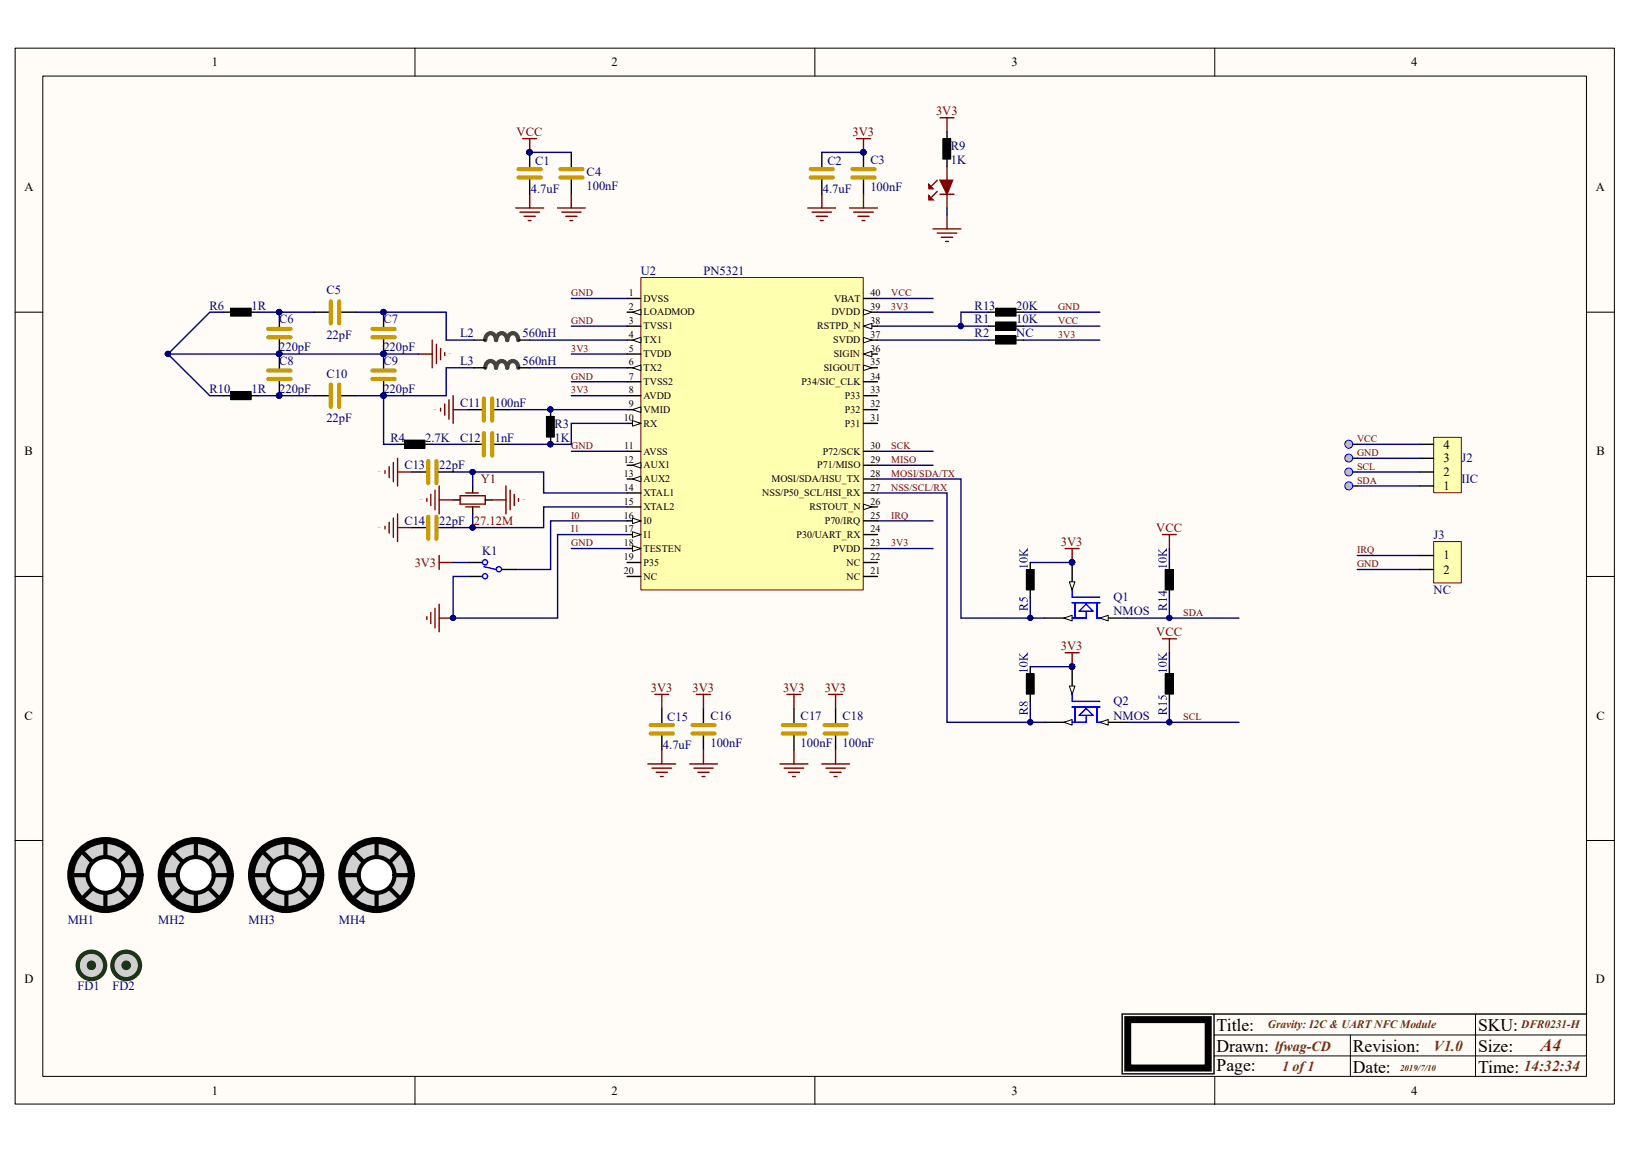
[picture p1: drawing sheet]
<svg xmlns="http://www.w3.org/2000/svg" width="297mm" height="210mm" viewBox="0 0 297 210" stroke-linecap="round" stroke-linejoin="round" font-family="sans-serif">
<path d="M2.8 8.8h291v192.1h-291z" fill="#fffcf8"/>
<path d="M2.8 8.8h291v192.1h-291z" fill="none" stroke="#000" stroke-width=".18"/>
<path d="M7.8 13.8h280.9v182.1h-280.9z" fill="#fffcf8"/>
<g fill="none" stroke="#000" stroke-width=".18">
<path d="M7.8 13.8h280.9v182.1h-280.9zM75.5 8.8v5M148.3 8.8v5M221.1 8.8v5M2.8 56.8h5M288.8 56.8h5M2.8 104.9h5M288.8 104.9h5M2.8 153h5M288.8 153h5M75.5 195.9v5.1M148.3 195.9v5.1"/>
<path d="M220.9 192.2h67.9M220.9 188.3h67.9M221.1 195.9v5.1M245.7 188.3v7.6M268.5 184.5v11.4"/>
</g>
<path d="M220.9 184.5v10.9h-16.7v-10.9h84.6" fill="none" stroke="#000" stroke-width=".25"/>
<path d="M205.2 185.5h14.7v8.9h-14.7z" fill="none" stroke="#000" stroke-width="1.3"/>
<circle cx="16.6" cy="175.7" r="2.5" fill="#d0d0d0"/>
<circle cx="16.6" cy="175.7" r="2.5" fill="none" stroke="#030" stroke-width=".76"/>
<circle cx="16.6" cy="175.7" r=".73" fill="#030"/>
<circle cx="16.6" cy="175.7" r=".73" fill="none" stroke="#030" stroke-width=".25"/>
<circle cx="23" cy="175.7" r="2.51" fill="#d0d0d0"/>
<circle cx="23" cy="175.7" r="2.51" fill="none" stroke="#030" stroke-width=".76"/>
<circle cx="23" cy="175.7" r=".74" fill="#030"/>
<circle cx="23" cy="175.7" r=".74" fill="none" stroke="#030" stroke-width=".25"/>
<path d="M88.3 61.9a1 1 0 0 1 1-1.3 1 1 0 0 1 1 1.3M90.3 61.9a1.02 1.02 0 0 1 1-1.3 1.02 1.02 0 0 1 1 1.3M92.3 61.9a1.02 1.02 0 0 1 1-1.3 1.02 1.02 0 0 1 1 1.3" fill="none" stroke="#443c3e" stroke-width=".76"/>
<path d="M85 74.5h2.8M86.3 61.9h2M89.8 74.5h2.8M94.4 61.9h2M100.2 79.6v1.3" fill="none" stroke="#000" stroke-width=".25"/>
<path d="M88.1 72.5v4M89.6 72.5v4" fill="none" stroke="#c90" stroke-width=".76"/>
<path d="M80.2 74.3v.5M80.9 73.5v2.1M81.7 72.8v3.5M82.5 72v5M82.5 74.5h2.5" fill="none" stroke="#800000" stroke-width=".25"/>
<circle cx="100.1" cy="80.8" r=".48" fill="#000080"/>
<circle cx="100.1" cy="80.8" r=".48" fill="none" stroke="#000080" stroke-width=".18"/>
<path d="M100.2 74.5v1.3" fill="none" stroke="#000" stroke-width=".25"/>
<circle cx="100.2" cy="74.5" r=".46" fill="#000080"/>
<circle cx="100.2" cy="74.5" r=".46" fill="none" stroke="#000080" stroke-width=".18"/>
<path d="M99.4 75.8h1.5v3.7h-1.5z" fill="#000"/>
<path d="M99.4 75.8h1.5v3.7h-1.5z" fill="none" stroke="#000" stroke-width=".18"/>
<circle cx="100.1" cy="80.8" r=".48" fill="#000080"/>
<circle cx="100.1" cy="80.8" r=".48" fill="none" stroke="#000080" stroke-width=".18"/>
<circle cx="100.2" cy="74.5" r=".46" fill="#000080"/>
<circle cx="100.2" cy="74.5" r=".46" fill="none" stroke="#000080" stroke-width=".18"/>
<path d="M69.8 56.8v2.8M86.3 66.9h2M94.4 66.9h2M72.3 80.9h1.3M77.4 80.9h1.3M85 80.9h2.8M89.8 80.9h2.8" fill="none" stroke="#000" stroke-width=".25"/>
<path d="M88.1 78.8v4.1M89.6 78.8v4.1" fill="none" stroke="#c90" stroke-width=".76"/>
<path d="M73.6 80.1h3.7v1.5h-3.7z" fill="#000"/>
<path d="M73.6 80.1h3.7v1.5h-3.7z" fill="none" stroke="#000" stroke-width=".18"/>
<path d="M88.3 66.9a1 1 0 0 1 1-1.2 1 1 0 0 1 1 1.2M90.3 66.9a1.02 1.02 0 0 1 1-1.2 1.02 1.02 0 0 1 1 1.2M92.3 66.9a1.02 1.02 0 0 1 1-1.2 1.02 1.02 0 0 1 1 1.2" fill="none" stroke="#443c3e" stroke-width=".76"/>
<circle cx="69.8" cy="56.8" r=".48" fill="#000080"/>
<circle cx="69.8" cy="56.8" r=".48" fill="none" stroke="#000080" stroke-width=".18"/>
<path d="M69.8 61.6v2.8" fill="none" stroke="#000" stroke-width=".25"/>
<circle cx="69.8" cy="64.4" r=".48" fill="#000080"/>
<circle cx="69.8" cy="64.4" r=".48" fill="none" stroke="#000080" stroke-width=".18"/>
<path d="M67.8 59.9h4M67.8 61.4h4" fill="none" stroke="#c90" stroke-width=".76"/>
<circle cx="69.8" cy="56.8" r=".48" fill="#000080"/>
<circle cx="69.8" cy="56.8" r=".48" fill="none" stroke="#000080" stroke-width=".18"/>
<circle cx="69.8" cy="64.4" r=".48" fill="#000080"/>
<circle cx="69.8" cy="64.4" r=".48" fill="none" stroke="#000080" stroke-width=".18"/>
<path d="M69.8 64.4v2.8" fill="none" stroke="#000" stroke-width=".25"/>
<circle cx="69.8" cy="64.4" r=".48" fill="#000080"/>
<circle cx="69.8" cy="64.4" r=".48" fill="none" stroke="#000080" stroke-width=".18"/>
<path d="M69.8 69.2v2.8" fill="none" stroke="#000" stroke-width=".25"/>
<circle cx="69.8" cy="72" r=".49" fill="#000080"/>
<circle cx="69.8" cy="72" r=".49" fill="none" stroke="#000080" stroke-width=".18"/>
<path d="M67.8 67.4h4M67.8 69h4" fill="none" stroke="#c90" stroke-width=".76"/>
<circle cx="69.8" cy="64.4" r=".48" fill="#000080"/>
<circle cx="69.8" cy="64.4" r=".48" fill="none" stroke="#000080" stroke-width=".18"/>
<circle cx="69.8" cy="72" r=".49" fill="#000080"/>
<circle cx="69.8" cy="72" r=".49" fill="none" stroke="#000080" stroke-width=".18"/>
<path d="M50.8 56.8v2.8" fill="none" stroke="#000" stroke-width=".25"/>
<circle cx="50.8" cy="56.8" r=".5" fill="#000080"/>
<circle cx="50.8" cy="56.8" r=".5" fill="none" stroke="#000080" stroke-width=".18"/>
<path d="M50.8 61.6v2.8" fill="none" stroke="#000" stroke-width=".25"/>
<circle cx="50.8" cy="64.4" r=".49" fill="#000080"/>
<circle cx="50.8" cy="64.4" r=".49" fill="none" stroke="#000080" stroke-width=".18"/>
<path d="M48.8 59.9h4.1M48.8 61.4h4.1" fill="none" stroke="#c90" stroke-width=".76"/>
<circle cx="50.8" cy="56.8" r=".5" fill="#000080"/>
<circle cx="50.8" cy="56.8" r=".5" fill="none" stroke="#000080" stroke-width=".18"/>
<circle cx="50.8" cy="64.4" r=".49" fill="#000080"/>
<circle cx="50.8" cy="64.4" r=".49" fill="none" stroke="#000080" stroke-width=".18"/>
<path d="M50.8 64.4v2.8" fill="none" stroke="#000" stroke-width=".25"/>
<circle cx="50.8" cy="64.4" r=".49" fill="#000080"/>
<circle cx="50.8" cy="64.4" r=".49" fill="none" stroke="#000080" stroke-width=".18"/>
<path d="M50.8 69.2v2.8" fill="none" stroke="#000" stroke-width=".25"/>
<circle cx="50.8" cy="72" r=".5" fill="#000080"/>
<circle cx="50.8" cy="72" r=".5" fill="none" stroke="#000080" stroke-width=".18"/>
<path d="M48.8 67.4h4.1M48.8 69h4.1" fill="none" stroke="#c90" stroke-width=".76"/>
<circle cx="50.8" cy="64.4" r=".49" fill="#000080"/>
<circle cx="50.8" cy="64.4" r=".49" fill="none" stroke="#000080" stroke-width=".18"/>
<circle cx="50.8" cy="72" r=".5" fill="#000080"/>
<circle cx="50.8" cy="72" r=".5" fill="none" stroke="#000080" stroke-width=".18"/>
<path d="M57.1 56.8h2.8M62 56.8h2.8M57.1 72h2.8M62 72h2.8M74.9 96h2.8M74.9 85.9h2.8M79.7 96h2.8M79.7 85.9h2.8" fill="none" stroke="#000" stroke-width=".25"/>
<path d="M60.2 54.8v4M61.7 54.8v4M60.2 70v4M61.7 70v4M77.9 83.9v4M77.9 94v4M79.4 83.9v4M79.4 94v4" fill="none" stroke="#c90" stroke-width=".76"/>
<g fill="none" stroke="#800000" stroke-width=".25">
<path d="M76.2 64.4h2.5M78.7 61.9v5M79.4 62.7v3.5M80.2 63.4v2M80.9 64.2v.5M70.1 85.6v.5M70.1 95.8v.5M70.8 84.9v2M70.8 95v2M71.6 84.2v3.5M71.6 94.3v3.5M72.3 83.4v5"/>
<path d="M72.3 93.5v5.1M72.3 85.9h2.6M72.3 96h2.6M77.7 112.2v.5M78.4 111.5v2M79.2 110.7v3.6M79.9 109.9v5.1M79.9 112.5h2.6"/>
</g>
<circle cx="82.5" cy="112.4" r=".48" fill="#000080"/>
<circle cx="82.5" cy="112.4" r=".48" fill="none" stroke="#000080" stroke-width=".18"/>
<path d="M195.1 102.4v5" fill="none" stroke="#000" stroke-width=".25"/>
<path d="M194.6 105.9h1l-.5 1.5z" fill="#fffcf8"/>
<path d="M194.6 105.9h1l-.5 1.5z" fill="none" stroke="#000" stroke-width=".18"/>
<circle cx="195.1" cy="102.3" r=".49" fill="#000080"/>
<circle cx="195.1" cy="102.3" r=".49" fill="none" stroke="#000080" stroke-width=".18"/>
<path d="M200.2 112.5h5" fill="none" stroke="#000" stroke-width=".25"/>
<path d="M200.2 112.5l1.5-.5v1z" fill="#fffcf8"/>
<path d="M200.2 112.5l1.5-.5v1z" fill="none" stroke="#000" stroke-width=".18"/>
<path d="M190 112.5h5.1" fill="none" stroke="#000" stroke-width=".25"/>
<path d="M193.6 112.5l1.5-.5v1z" fill="#fffcf8"/>
<path d="M193.6 112.5l1.5-.5v1z" fill="none" stroke="#000" stroke-width=".18"/>
<path d="M195.1 109.7h5.1M195.1 107.4v1.3h5.1M195.6 109.7v2.8M196.4 111.2l1.3-1.3 1.2 1.3zM197.7 111.2v1.3h-2.6M199.6 109.7v2.8h.6" fill="none" stroke="#00f" stroke-width=".25"/>
<circle cx="195.1" cy="102.3" r=".49" fill="#000080"/>
<circle cx="195.1" cy="102.3" r=".49" fill="none" stroke="#000080" stroke-width=".18"/>
<g fill="#000080">
<path d="M185.5 103l1.3-.1 .2-.2v.6l-.1-.2h-1.2v.2z"/>
<path d="M185.5 99.9l.7 .8 .8-1v.7l-.2-.1-.5 .6h.5l.2-.2v.6l-.1-.2h-1.3l-.1 .2v-.6l.2 .2h.5l-.5-.6-.2 .1z"/>
<path d="M185.6 101.6a.91 .91 0 0 1 1.4 .3 .86 .86 0 0 1-.8 .5 .86 .86 0 0 1-.7-.5zM185.6 101.8l-.1 .1a1.11 1.11 0 0 0 1.5 0 1.14 1.14 0 0 0-1.4-.1z"/>
</g>
<path d="M187.5 102.4v1.2M187.5 107.4v1.3" fill="none" stroke="#000" stroke-width=".25"/>
<path d="M186.8 103.6h1.4v3.8h-1.4z" fill="#000"/>
<path d="M186.8 103.6h1.4v3.8h-1.4z" fill="none" stroke="#000" stroke-width=".18"/>
<g fill="#000080">
<path d="M185.5 108.7l.2 .1v.4l.2 .1a.55 .55 0 0 1 .7-.6 .55 .55 0 0 1 .3 .9l-.1-.1a.4 .4 0 0 0-.1-.6 .4 .4 0 0 0-.6 .3v.3l-.6-.3z"/>
<path d="M185.6 110.2l.4-.2 .3 .4 .7-.7v.4l-.7 .5v.1h.6l.1-.2v.7l-.3-.2h-.9l-.3 .2zM185.7 110.4l-.1 .3h.6l-.2-.4z"/>
</g>
<path d="M195.1 121.3v5.1" fill="none" stroke="#000" stroke-width=".25"/>
<path d="M194.6 124.8h1l-.5 1.6z" fill="#fffcf8"/>
<path d="M194.6 124.8h1l-.5 1.6z" fill="none" stroke="#000" stroke-width=".18"/>
<circle cx="195.1" cy="121.3" r=".49" fill="#000080"/>
<circle cx="195.1" cy="121.3" r=".49" fill="none" stroke="#000080" stroke-width=".18"/>
<path d="M200.2 131.4h5" fill="none" stroke="#000" stroke-width=".25"/>
<path d="M200.2 131.4l1.5-.5v1.1z" fill="#fffcf8"/>
<path d="M200.2 131.4l1.5-.5v1.1z" fill="none" stroke="#000" stroke-width=".18"/>
<path d="M190 131.4h5.1" fill="none" stroke="#000" stroke-width=".25"/>
<path d="M193.6 131.4l1.5-.5v1.1z" fill="#fffcf8"/>
<path d="M193.6 131.4l1.5-.5v1.1z" fill="none" stroke="#000" stroke-width=".18"/>
<path d="M195.1 128.7h5.1M195.1 126.4v1.2h5.1M195.6 128.7v2.7M196.4 130.2l1.3-1.3 1.2 1.3zM197.7 130.2v1.2h-2.6M199.6 128.7v2.7h.6" fill="none" stroke="#00f" stroke-width=".25"/>
<circle cx="195.1" cy="121.3" r=".49" fill="#000080"/>
<circle cx="195.1" cy="121.3" r=".49" fill="none" stroke="#000080" stroke-width=".18"/>
<path d="M193.8 99.8h2.6M195.1 99.8v2.6" fill="none" stroke="#800000" stroke-width=".25"/>
<circle cx="195.1" cy="102.3" r=".49" fill="#000080"/>
<circle cx="195.1" cy="102.3" r=".49" fill="none" stroke="#000080" stroke-width=".18"/>
<path d="M193.8 118.8h2.6M195.1 118.8v2.5" fill="none" stroke="#800000" stroke-width=".25"/>
<circle cx="195.1" cy="121.3" r=".49" fill="#000080"/>
<circle cx="195.1" cy="121.3" r=".49" fill="none" stroke="#000080" stroke-width=".18"/>
<g fill="#000080">
<path d="M185.5 121.9h1.4l.1-.2v.6l-.3-.2h-1v.2z"/>
<path d="M185.5 118.8l.7 .8 .8-.9v.7l-.1-.1-.6 .5h.6l.1-.2v.7l-.3-.2h-1.1l-.1 .2v-.7l.1 .2h.6l-.6-.5-.1 .1z"/>
<path d="M185.6 120.6a.8 .8 0 0 1 .9-.2 .8 .8 0 0 1 .5 .6 .92 .92 0 0 1-1.5-.1zM185.6 120.8l-.1 .1a1.06 1.06 0 0 0 1.5 0 1.12 1.12 0 0 0-1.4-.1z"/>
</g>
<path d="M187.5 121.3v1.3M187.5 126.4v1.2" fill="none" stroke="#000" stroke-width=".25"/>
<path d="M186.8 122.6h1.4v3.7h-1.4z" fill="#000"/>
<path d="M186.8 122.6h1.4v3.7h-1.4z" fill="none" stroke="#000" stroke-width=".18"/>
<g fill="#000080">
<path d="M185.6 129.1l.4-.1 .3 .3 .7-.7v.4l-.7 .5v.2h.4l.3-.2v.6l-.1-.2h-1.3l-.1 .2zM185.7 129.3l-.1 .4h.6a.35 .35 0 0 0-.1-.4 .35 .35 0 0 0-.4 0z"/>
<path d="M185.7 127.7h.3l.2 .3a.42 .42 0 0 1 .5-.4 .42 .42 0 0 1 .3 .5 .42 .42 0 0 1-.5 .3l-.2-.2a.42 .42 0 0 1-.7 .2 .42 .42 0 0 1 .1-.7zM185.6 127.9a.26 .26 0 0 0 0 .4 .26 .26 0 0 0 .4-.1l.1-.2-.1-.1zM186.5 128l-.2 .1a.32 .32 0 0 0 .5 .3 .32 .32 0 0 0-.1-.6z"/>
</g>
<path d="M179.9 59.4h1.3M185 59.4h1.3M179.9 61.9h1.3M185 61.9h1.3" fill="none" stroke="#000" stroke-width=".25"/>
<path d="M181.2 58.6h3.7v1.5h-3.7zM181.2 61.1h3.7v1.5h-3.7z" fill="#000"/>
<path d="M181.2 58.6h3.7v1.5h-3.7zM181.2 61.1h3.7v1.5h-3.7z" fill="none" stroke="#000" stroke-width=".18"/>
<path d="M170.6 34.8l-1.1 1.1M170.6 32.8l-1.1 1M172.3 30.3v2.5M172.3 35.3v2.5" fill="none" stroke="#800000" stroke-width=".25"/>
<path d="M171.1 32.8h2.3l-1.1 2.5z" fill="#800000"/>
<path d="M171.1 32.8h2.3l-1.1 2.5z" fill="none" stroke="#800000" stroke-width=".25"/>
<path d="M169 35.6l.8 .8h-.8z" fill="#800000"/>
<path d="M169 35.6l.8 .8h-.8z" fill="none" stroke="#800000" stroke-width=".25"/>
<path d="M169 33.6l.8 .7h-.8z" fill="#800000"/>
<g fill="none" stroke="#800000" stroke-width=".25">
<path d="M93.9 37.8h5M94.6 38.6h3.6M95.1 25.2h2.6M95.4 39.4h2M96.4 25.2v2.5M96.4 35.3v2.5M101.5 37.8h5M102.2 38.6h3.5M103 39.4h2M104 35.3v2.5M169 33.6l.8 .7h-.8zM171.1 35.3h2.5"/>
<path d="M171.1 21.4h2.5M172.3 21.4v2.6M172.3 39.1v2.6M96.1 40.1h.5M103.7 40.1h.5M169.8 41.7h5.1M170.6 42.4h3.5M171.3 43.2h2.1M172.1 43.9h.5"/>
</g>
<path d="M104 27.7v2.8M104 32.6v2.7M172.3 24v1.2M172.3 29v1.3" fill="none" stroke="#000" stroke-width=".25"/>
<path d="M171.6 25.2h1.4v3.8h-1.4z" fill="#000"/>
<path d="M171.6 25.2h1.4v3.8h-1.4z" fill="none" stroke="#000" stroke-width=".18"/>
<path d="M102 32.3h4M102 30.8h4" fill="none" stroke="#c90" stroke-width=".76"/>
<circle cx="96.4" cy="27.7" r=".49" fill="#000080"/>
<circle cx="96.4" cy="27.7" r=".49" fill="none" stroke="#000080" stroke-width=".18"/>
<path d="M96.4 27.7v2.8M96.4 32.6v2.7" fill="none" stroke="#000" stroke-width=".25"/>
<circle cx="96.4" cy="27.7" r=".49" fill="#000080"/>
<circle cx="96.4" cy="27.7" r=".49" fill="none" stroke="#000080" stroke-width=".18"/>
<path d="M94.4 32.3h4M94.4 30.8h4" fill="none" stroke="#c90" stroke-width=".76"/>
<circle cx="96.4" cy="27.7" r=".49" fill="#000080"/>
<circle cx="96.4" cy="27.7" r=".49" fill="none" stroke="#000080" stroke-width=".18"/>
<path d="M157.1 27.7v2.8M157.1 32.6v2.7" fill="none" stroke="#000" stroke-width=".25"/>
<circle cx="157.1" cy="27.7" r=".49" fill="#000080"/>
<circle cx="157.1" cy="27.7" r=".49" fill="none" stroke="#000080" stroke-width=".18"/>
<path d="M155.1 32.3h4.1M155.1 30.8h4.1" fill="none" stroke="#c90" stroke-width=".76"/>
<circle cx="157.1" cy="27.7" r=".49" fill="#000080"/>
<circle cx="157.1" cy="27.7" r=".49" fill="none" stroke="#000080" stroke-width=".18"/>
<path d="M147 37.8h5.1M147.8 38.6h3.5M148.5 39.4h2.1M149.6 35.3v2.5M154.6 37.8h5.1M155.4 38.6h3.5M155.9 25.2h2.5M156.1 39.4h2.1M157.1 25.2v2.5M157.1 35.3v2.5M149.3 40.1h.5M156.9 40.1h.5" fill="none" stroke="#800000" stroke-width=".25"/>
<circle cx="157.1" cy="27.7" r=".49" fill="#000080"/>
<circle cx="157.1" cy="27.7" r=".49" fill="none" stroke="#000080" stroke-width=".18"/>
<path d="M149.6 27.7v2.8M149.6 32.6v2.7" fill="none" stroke="#000" stroke-width=".25"/>
<path d="M147.5 32.3h4.1M147.5 30.8h4.1" fill="none" stroke="#c90" stroke-width=".76"/>
<path d="M260.9 79.6h5v10.1h-5z" fill="#ffffb0"/>
<path d="M260.9 79.6h5v10.1h-5z" fill="none" stroke="#800000" stroke-width=".18"/>
<path d="M258.4 88.4h2.5M258.4 85.9h2.5M258.4 83.4h2.5M258.4 80.9h2.5M144.5 128.9v2.8M144.5 133.7v2.8M152.1 128.9v2.8M152.1 133.7v2.8" fill="none" stroke="#000" stroke-width=".25"/>
<path d="M142.5 133.5h4M142.5 132h4M150.1 133.5h4M150.1 132h4" fill="none" stroke="#c90" stroke-width=".76"/>
<g fill="none" stroke="#800000" stroke-width=".25">
<path d="M141.9 139h5.1M142.7 139.8h3.6M143.2 126.4h2.6M144.5 126.4v2.5M144.5 136.5v2.5M149.6 139h5M150.3 139.8h3.5M150.8 126.4h2.5M152.1 126.4v2.5M152.1 136.5v2.5M143.5 140.5h2M144.2 141.3h.5"/>
<path d="M151 140.5h2.1M151.8 141.3h.5"/>
</g>
<circle cx="19.2" cy="159.2" r="6.3" fill="#d0d0d0"/>
<circle cx="19.2" cy="159.2" r="6.3" fill="none" stroke="#000" stroke-width="1.3"/>
<path d="M13.1 159.3h12.2M14.9 154.9l8.6 8.7M19.2 153.2v12.1M23.5 154.9l-8.6 8.7" fill="none" stroke="#000" stroke-width=".76"/>
<circle cx="19.2" cy="159.2" r="3.3" fill="#fff"/>
<circle cx="19.2" cy="159.2" r="3.3" fill="none" stroke="#000" stroke-width=".76"/>
<circle cx="35.6" cy="159.2" r="6.3" fill="#d0d0d0"/>
<circle cx="35.6" cy="159.2" r="6.3" fill="none" stroke="#000" stroke-width="1.3"/>
<path d="M29.5 159.3h12.2M31.3 154.9l8.7 8.7M35.6 153.2v12.1M40 154.9l-8.7 8.7" fill="none" stroke="#000" stroke-width=".76"/>
<circle cx="35.6" cy="159.2" r="3.3" fill="#fff"/>
<circle cx="35.6" cy="159.2" r="3.3" fill="none" stroke="#000" stroke-width=".76"/>
<circle cx="52.1" cy="159.2" r="6.3" fill="#d0d0d0"/>
<circle cx="52.1" cy="159.2" r="6.3" fill="none" stroke="#000" stroke-width="1.3"/>
<path d="M46 159.3h12.2M47.8 154.9l8.6 8.7M52.1 153.2v12.1M56.4 154.9l-8.6 8.7" fill="none" stroke="#000" stroke-width=".76"/>
<circle cx="52.1" cy="159.2" r="3.3" fill="#fff"/>
<circle cx="52.1" cy="159.2" r="3.3" fill="none" stroke="#000" stroke-width=".76"/>
<circle cx="68.5" cy="159.2" r="6.3" fill="#d0d0d0"/>
<circle cx="68.5" cy="159.2" r="6.3" fill="none" stroke="#000" stroke-width="1.3"/>
<path d="M62.5 159.3h12.1M64.3 154.9l8.6 8.7M68.5 153.2v12.1M72.9 154.9l-8.6 8.7" fill="none" stroke="#000" stroke-width=".76"/>
<circle cx="68.5" cy="159.2" r="3.3" fill="#fff"/>
<circle cx="68.5" cy="159.2" r="3.3" fill="none" stroke="#000" stroke-width=".76"/>
<path d="M82.5 91h1.2M86 88.4v1.3M86 92.2v1.3M88.3 91h1.3" fill="none" stroke="#000" stroke-width=".25"/>
<g fill="none" stroke="#800000" stroke-width=".25">
<path d="M77.7 90.7v.5M78.4 90v2M79.2 89.2v3.6M79.9 88.4v5.1M79.9 91h2.6M83.7 90.2h4.6v1.5h-4.6zM84.8 89.7h2.2M84.8 92.2h2.5M89.6 91h2.5M92.1 88.4v5.1M92.8 89.2v3.6M93.6 90v2"/>
<path d="M94.4 90.7v.5"/>
</g>
<g fill="#000080">
<path d="M210.8 103l1.4-.1 .1-.2v.6l-.1-.2h-1.2v.2z"/>
<path d="M210.8 99.9l.7 .8 .8-1v.7l-.2-.1-.5 .6h.5l.2-.2v.6l-.1-.2h-1.3l-.1 .2v-.6l.2 .2h.5l-.5-.6-.2 .1z"/>
<path d="M210.9 101.6a.81 .81 0 0 1 .9-.2 .81 .81 0 0 1 .5 .6 .91 .91 0 0 1-1.5-.1zM210.9 101.8v.1a1.11 1.11 0 0 0 1.4 0 1.14 1.14 0 0 0-1.4-.1z"/>
</g>
<path d="M212.8 102.4v1.2M212.8 107.4v1.3" fill="none" stroke="#000" stroke-width=".25"/>
<path d="M212 103.6h1.5v3.8h-1.5z" fill="#000"/>
<path d="M212 103.6h1.5v3.8h-1.5z" fill="none" stroke="#000" stroke-width=".18"/>
<g fill="#000080">
<path d="M210.8 109h1.4l.1-.2v.6l-.1-.2h-1.2v.2z"/>
<path d="M210.8 121.9h1.4l.1-.2v.6l-.3-.2h-1v.2z"/>
<path d="M210.8 118.8l.7 .8 .8-.9v.7l-.1-.1-.6 .5h.6l.1-.2v.7l-.3-.2h-1.1l-.1 .2v-.7l.1 .2h.6l-.6-.5-.1 .1z"/>
<path d="M210.9 110.2l.4-.2 .3 .4 .7-.7v.4l-.7 .5v.1h.6l.1-.2v.7l-.3-.2h-.9l-.3 .2zM211 110.4l-.1 .3h.6l-.1-.4z"/>
<path d="M210.8 107.7h1v-.2h.1v.2h.4v.2h-.4v.6h-.1l-1-.7zM211 107.9l.8 .5v-.5z"/>
<path d="M210.9 120.6a.91 .91 0 0 1 1.4 .3 .87 .87 0 0 1-.8 .5 .87 .87 0 0 1-.7-.5zM210.9 120.8v.1a1.05 1.05 0 0 0 1.4 0 1.12 1.12 0 0 0-1.4-.1z"/>
</g>
<path d="M212.8 121.3v1.3M212.8 126.4v1.2" fill="none" stroke="#000" stroke-width=".25"/>
<path d="M212 122.6h1.5v3.7h-1.5z" fill="#000"/>
<path d="M212 122.6h1.5v3.7h-1.5z" fill="none" stroke="#000" stroke-width=".18"/>
<g fill="#000080">
<path d="M210.8 128h1.4l.1-.2v.6l-.1-.3h-1l-.2 .1v.2z"/>
<path d="M210.8 126.5l.2 .1v.4l.2 .2a.55 .55 0 0 1 .7-.7 .55 .55 0 0 1 .3 .9h-.1a.41 .41 0 0 0 0-.7 .41 .41 0 0 0-.6 .3l-.1 .3-.6-.3z"/>
<path d="M210.9 129.1l.4-.1 .3 .3 .7-.7v.4l-.7 .5v.2h.4l.3-.2v.6l-.1-.2h-1.3l-.1 .2zM211 129.3l-.1 .4h.6a.35 .35 0 0 0-.1-.4 .35 .35 0 0 0-.4 0z"/>
</g>
<path d="M211.5 97.3h2.6M212.8 97.3v2.5M211.5 116.2h2.6M212.8 116.2v2.6" fill="none" stroke="#800000" stroke-width=".25"/>
<path d="M116.6 50.5h40.5v56.9h-40.5z" fill="#ffffb0"/>
<path d="M116.6 50.5h40.5v56.9h-40.5z" fill="none" stroke="#800000" stroke-width=".18"/>
<path d="M114.1 54.3h2.5M114.1 56.8h2.5" fill="none" stroke="#000" stroke-width=".25"/>
<path d="M115.1 56.8l1.5-.5v1z" fill="#fffcf8"/>
<path d="M115.1 56.8l1.5-.5v1z" fill="none" stroke="#000" stroke-width=".18"/>
<path d="M114.1 59.4h2.5M114.1 61.9h2.5" fill="none" stroke="#000" stroke-width=".25"/>
<path d="M115.1 61.9l1.5-.5v1z" fill="#fffcf8"/>
<path d="M115.1 61.9l1.5-.5v1z" fill="none" stroke="#000" stroke-width=".18"/>
<path d="M114.1 64.4h2.5M114.1 66.9h2.5" fill="none" stroke="#000" stroke-width=".25"/>
<path d="M115.1 66.9l1.5-.5v1z" fill="#fffcf8"/>
<path d="M115.1 66.9l1.5-.5v1z" fill="none" stroke="#000" stroke-width=".18"/>
<path d="M114.1 69.5h2.5M114.1 72h2.5M114.1 74.5h2.5" fill="none" stroke="#000" stroke-width=".25"/>
<path d="M115.1 74.5l1.5-.5v1.1z" fill="#fffcf8"/>
<path d="M115.1 74.5l1.5-.5v1.1z" fill="none" stroke="#000" stroke-width=".18"/>
<path d="M114.1 77h2.5" fill="none" stroke="#000" stroke-width=".25"/>
<path d="M115.1 76.5l1.5 .5-1.5 .6z" fill="#fffcf8"/>
<path d="M115.1 76.5l1.5 .5-1.5 .6z" fill="none" stroke="#000" stroke-width=".18"/>
<path d="M114.1 82.1h2.5M114.1 84.7h2.5" fill="none" stroke="#000" stroke-width=".25"/>
<path d="M115.1 84.7l1.5-.5v1z" fill="#fffcf8"/>
<path d="M115.1 84.7l1.5-.5v1z" fill="none" stroke="#000" stroke-width=".18"/>
<path d="M114.1 87.2h2.5" fill="none" stroke="#000" stroke-width=".25"/>
<path d="M115.1 87.2l1.5-.5v1z" fill="#fffcf8"/>
<path d="M115.1 87.2l1.5-.5v1z" fill="none" stroke="#000" stroke-width=".18"/>
<path d="M114.1 89.7h2.5M114.1 92.2h2.5M114.1 94.8h2.5" fill="none" stroke="#000" stroke-width=".25"/>
<path d="M115.1 94.3l1.5 .5-1.5 .5z" fill="#fffcf8"/>
<path d="M115.1 94.3l1.5 .5-1.5 .5z" fill="none" stroke="#000" stroke-width=".18"/>
<path d="M114.1 97.3h2.5" fill="none" stroke="#000" stroke-width=".25"/>
<path d="M115.1 96.8l1.5 .5-1.5 .5z" fill="#fffcf8"/>
<path d="M115.1 96.8l1.5 .5-1.5 .5z" fill="none" stroke="#000" stroke-width=".18"/>
<path d="M114.1 99.8h2.5" fill="none" stroke="#000" stroke-width=".25"/>
<path d="M115.1 99.3l1.5 .5-1.5 .5z" fill="#fffcf8"/>
<path d="M115.1 99.3l1.5 .5-1.5 .5z" fill="none" stroke="#000" stroke-width=".18"/>
<path d="M157.1 99.8h2.6M157.1 97.3h2.6M157.1 94.8h2.6M157.1 92.2h2.6M114.1 102.4h2.5M114.1 104.9h2.5M157.1 102.4h2.6M157.1 104.9h2.6" fill="none" stroke="#000" stroke-width=".25"/>
<path d="M157.1 91.7l1.6 .5-1.6 .6z" fill="#fffcf8"/>
<path d="M157.1 91.7l1.6 .5-1.6 .6z" fill="none" stroke="#000" stroke-width=".18"/>
<path d="M157.1 77h2.6M157.1 74.5h2.6M157.1 72h2.6M157.1 69.5h2.6M157.1 66.9h2.6M157.1 89.7h2.6M157.1 87.2h2.6M157.1 84.7h2.6M157.1 82.1h2.6" fill="none" stroke="#000" stroke-width=".25"/>
<path d="M157.1 66.4l1.6 .5-1.6 .5z" fill="#fffcf8"/>
<path d="M157.1 66.4l1.6 .5-1.6 .5z" fill="none" stroke="#000" stroke-width=".18"/>
<path d="M157.1 61.9h2.6" fill="none" stroke="#000" stroke-width=".25"/>
<path d="M157.1 61.4l1.6 .5-1.6 .5z" fill="#fffcf8"/>
<path d="M157.1 61.4l1.6 .5-1.6 .5z" fill="none" stroke="#000" stroke-width=".18"/>
<path d="M157.1 59.4h2.6" fill="none" stroke="#000" stroke-width=".25"/>
<path d="M157.1 59.4l1.6-.6v1.1z" fill="#fffcf8"/>
<path d="M157.1 59.4l1.6-.6v1.1z" fill="none" stroke="#000" stroke-width=".18"/>
<path d="M157.1 56.8h2.6" fill="none" stroke="#000" stroke-width=".25"/>
<path d="M157.1 56.3l1.6 .5-1.6 .5z" fill="#fffcf8"/>
<path d="M157.1 56.3l1.6 .5-1.6 .5z" fill="none" stroke="#000" stroke-width=".18"/>
<path d="M157.1 54.3h2.6M157.1 64.4h2.6" fill="none" stroke="#000" stroke-width=".25"/>
<path d="M157.1 64.4l1.6-.5v1z" fill="#fffcf8"/>
<path d="M42 56.1h3.7v1.4h-3.7zM42 71.2h3.7v1.5h-3.7zM157.1 64.4l1.6-.5v1z" fill="none" stroke="#000" stroke-width=".18"/>
<path d="M40.7 56.8h1.3M45.8 56.8h1.2M40.7 72h1.3M45.8 72h1.2" fill="none" stroke="#000" stroke-width=".25"/>
<path d="M42 56.1h3.7v1.4h-3.7zM42 71.2h3.7v1.5h-3.7z" fill="#000"/>
<path d="M79.9 101.1v2.5M79.9 102.4h2.6" fill="none" stroke="#800000" stroke-width=".25"/>
<path d="M260.9 98.6h5v7.5h-5z" fill="#ffffb0"/>
<path d="M260.9 98.6h5v7.5h-5z" fill="none" stroke="#800000" stroke-width=".18"/>
<path d="M245.7 80.9h1.3M258.4 101.1h2.5M258.4 103.6h2.5" fill="none" stroke="#000" stroke-width=".25"/>
<circle cx="245.4" cy="80.8" r=".73" fill="#c0c0c0"/>
<circle cx="245.4" cy="80.8" r=".73" fill="none" stroke="#00f" stroke-width=".18"/>
<path d="M245.7 83.4h1.3" fill="none" stroke="#000" stroke-width=".25"/>
<circle cx="245.5" cy="83.4" r=".72" fill="#c0c0c0"/>
<circle cx="245.5" cy="83.4" r=".72" fill="none" stroke="#00f" stroke-width=".18"/>
<path d="M245.7 85.9h1.3" fill="none" stroke="#000" stroke-width=".25"/>
<circle cx="245.5" cy="85.9" r=".72" fill="#c0c0c0"/>
<circle cx="245.5" cy="85.9" r=".72" fill="none" stroke="#00f" stroke-width=".18"/>
<path d="M245.7 88.4h1.3" fill="none" stroke="#000" stroke-width=".25"/>
<circle cx="245.4" cy="88.4" r=".73" fill="#c0c0c0"/>
<circle cx="245.4" cy="88.4" r=".73" fill="none" stroke="#00f" stroke-width=".18"/>
<path d="M179.9 56.8h1.3M185 56.8h1.3M120.4 128.9v2.8M120.4 133.7v2.8M128 128.9v2.8M128 133.7v2.8" fill="none" stroke="#000" stroke-width=".25"/>
<path d="M118.4 133.5h4.1M118.4 132h4.1M126 133.5h4M126 132h4" fill="none" stroke="#c90" stroke-width=".76"/>
<g fill="none" stroke="#800000" stroke-width=".25">
<path d="M117.9 139h5.1M118.7 139.8h3.5M119.2 126.4h2.5M120.4 126.4v2.5M120.4 136.5v2.5M125.5 139h5.1M126.3 139.8h3.5M126.7 126.4h2.6M128 126.4v2.5M128 136.5v2.5M119.4 140.5h2.1M120.2 141.3h.5"/>
<path d="M127 140.5h2M127.8 141.3h.5"/>
</g>
<path d="M181.2 56.1h3.7v1.4h-3.7z" fill="#000"/>
<path d="M181.2 56.1h3.7v1.4h-3.7z" fill="none" stroke="#000" stroke-width=".18"/>
<path d="M104 54.3h10.1M104 59.4h10.1M92.6 74.5h21.5M96.4 61.9h17.7M96.4 66.9h17.7M104 64.4h10.1M104 69.5h10.1M104 72h10.1" fill="none" stroke="#000080" stroke-width=".25"/>
<circle cx="100.2" cy="74.5" r=".46" fill="#000080"/>
<circle cx="100.2" cy="74.5" r=".46" fill="none" stroke="#000080" stroke-width=".18"/>
<path d="M50.8 64.4h25.4" fill="none" stroke="#000080" stroke-width=".25"/>
<circle cx="69.8" cy="64.4" r=".48" fill="#000080"/>
<circle cx="69.8" cy="64.4" r=".48" fill="none" stroke="#000080" stroke-width=".18"/>
<circle cx="50.8" cy="64.4" r=".49" fill="#000080"/>
<circle cx="50.8" cy="64.4" r=".49" fill="none" stroke="#000080" stroke-width=".18"/>
<path d="M64.8 56.8h16.4v5.1h5.1" fill="none" stroke="#000080" stroke-width=".25"/>
<circle cx="69.8" cy="56.8" r=".48" fill="#000080"/>
<circle cx="69.8" cy="56.8" r=".48" fill="none" stroke="#000080" stroke-width=".18"/>
<path d="M86.3 66.9h-5.1v5.1h-16.4" fill="none" stroke="#000080" stroke-width=".25"/>
<circle cx="69.8" cy="72" r=".49" fill="#000080"/>
<circle cx="69.8" cy="72" r=".49" fill="none" stroke="#000080" stroke-width=".18"/>
<path d="M69.8 72v8.9h2.5" fill="none" stroke="#000080" stroke-width=".25"/>
<circle cx="69.8" cy="72" r=".49" fill="#000080"/>
<circle cx="69.8" cy="72" r=".49" fill="none" stroke="#000080" stroke-width=".18"/>
<path d="M114.1 77h-10.1v3.9h-11.4M78.7 80.9h6.3" fill="none" stroke="#000080" stroke-width=".25"/>
<circle cx="100.1" cy="80.8" r=".48" fill="#000080"/>
<circle cx="100.1" cy="80.8" r=".48" fill="none" stroke="#000080" stroke-width=".18"/>
<path d="M104 82.1h10.1M104 99.8h10.1M159.7 99.8h10.1M187.5 102.4h7.6" fill="none" stroke="#000080" stroke-width=".25"/>
<circle cx="195.1" cy="102.3" r=".49" fill="#000080"/>
<circle cx="195.1" cy="102.3" r=".49" fill="none" stroke="#000080" stroke-width=".18"/>
<path d="M187.5 108.7v3.8" fill="none" stroke="#000080" stroke-width=".25"/>
<circle cx="187.5" cy="112.4" r=".46" fill="#000080"/>
<circle cx="187.5" cy="112.4" r=".46" fill="none" stroke="#000080" stroke-width=".18"/>
<path d="M187.5 121.3h7.6" fill="none" stroke="#000080" stroke-width=".25"/>
<circle cx="195.1" cy="121.3" r=".49" fill="#000080"/>
<circle cx="195.1" cy="121.3" r=".49" fill="none" stroke="#000080" stroke-width=".18"/>
<path d="M187.5 127.6v3.8" fill="none" stroke="#000080" stroke-width=".25"/>
<circle cx="187.5" cy="131.4" r=".47" fill="#000080"/>
<circle cx="187.5" cy="131.4" r=".47" fill="none" stroke="#000080" stroke-width=".18"/>
<path d="M205.2 112.5h20.3" fill="none" stroke="#000080" stroke-width=".25"/>
<circle cx="212.8" cy="112.4" r=".47" fill="#000080"/>
<circle cx="212.8" cy="112.4" r=".47" fill="none" stroke="#000080" stroke-width=".18"/>
<path d="M205.2 131.4h20.3" fill="none" stroke="#000080" stroke-width=".25"/>
<circle cx="212.8" cy="131.4" r=".48" fill="#000080"/>
<circle cx="212.8" cy="131.4" r=".48" fill="none" stroke="#000080" stroke-width=".18"/>
<path d="M159.7 89.7h12.6v41.7h17.7" fill="none" stroke="#000080" stroke-width=".25"/>
<circle cx="187.5" cy="131.4" r=".47" fill="#000080"/>
<circle cx="187.5" cy="131.4" r=".47" fill="none" stroke="#000080" stroke-width=".18"/>
<path d="M159.7 87.2h15.2v25.3h15.1" fill="none" stroke="#000080" stroke-width=".25"/>
<circle cx="187.5" cy="112.4" r=".46" fill="#000080"/>
<circle cx="187.5" cy="112.4" r=".46" fill="none" stroke="#000080" stroke-width=".18"/>
<path d="M159.7 54.3h10.1M159.7 56.8h10.1M159.7 59.4h20.2M159.7 84.7h10.1M159.7 82.1h10.1" fill="none" stroke="#000080" stroke-width=".25"/>
<circle cx="174.8" cy="59.3" r=".48" fill="#000080"/>
<circle cx="174.8" cy="59.3" r=".48" fill="none" stroke="#000080" stroke-width=".18"/>
<path d="M172.3 37.8v1.3M159.7 61.9h20.2M82.5 85.9h3.5M247 88.4h11.4M247 85.9h11.4M247 83.4h11.4M247 80.9h11.4" fill="none" stroke="#000080" stroke-width=".25"/>
<circle cx="86" cy="85.9" r=".48" fill="#000080"/>
<circle cx="86" cy="85.9" r=".48" fill="none" stroke="#000080" stroke-width=".18"/>
<path d="M82.5 96h3.5" fill="none" stroke="#000080" stroke-width=".25"/>
<circle cx="86" cy="96" r=".49" fill="#000080"/>
<circle cx="86" cy="96" r=".49" fill="none" stroke="#000080" stroke-width=".18"/>
<path d="M212.8 108.7v3.8" fill="none" stroke="#000080" stroke-width=".25"/>
<circle cx="212.8" cy="112.4" r=".47" fill="#000080"/>
<circle cx="212.8" cy="112.4" r=".47" fill="none" stroke="#000080" stroke-width=".18"/>
<path d="M212.8 127.6v3.8" fill="none" stroke="#000080" stroke-width=".25"/>
<circle cx="212.8" cy="131.4" r=".48" fill="#000080"/>
<circle cx="212.8" cy="131.4" r=".48" fill="none" stroke="#000080" stroke-width=".18"/>
<path d="M114.1 92.2h-15.2v3.8h-12.9v-2.5M212.8 118.8v2.5" fill="none" stroke="#000080" stroke-width=".25"/>
<circle cx="86" cy="96" r=".49" fill="#000080"/>
<circle cx="86" cy="96" r=".49" fill="none" stroke="#000080" stroke-width=".18"/>
<path d="M86 88.4v-2.5h12.9v3.8h15.2" fill="none" stroke="#000080" stroke-width=".25"/>
<circle cx="86" cy="85.9" r=".48" fill="#000080"/>
<circle cx="86" cy="85.9" r=".48" fill="none" stroke="#000080" stroke-width=".18"/>
<path d="M96.4 27.7h7.6M212.8 99.8v2.6" fill="none" stroke="#000080" stroke-width=".25"/>
<circle cx="96.4" cy="27.7" r=".49" fill="#000080"/>
<circle cx="96.4" cy="27.7" r=".49" fill="none" stroke="#000080" stroke-width=".18"/>
<path d="M149.6 27.7h7.5" fill="none" stroke="#000080" stroke-width=".25"/>
<circle cx="157.1" cy="27.7" r=".49" fill="#000080"/>
<circle cx="157.1" cy="27.7" r=".49" fill="none" stroke="#000080" stroke-width=".18"/>
<path d="M47 72h10.1" fill="none" stroke="#000080" stroke-width=".25"/>
<circle cx="50.8" cy="72" r=".5" fill="#000080"/>
<circle cx="50.8" cy="72" r=".5" fill="none" stroke="#000080" stroke-width=".18"/>
<path d="M47 56.8h10.1" fill="none" stroke="#000080" stroke-width=".25"/>
<circle cx="50.8" cy="56.8" r=".5" fill="#000080"/>
<circle cx="50.8" cy="56.8" r=".5" fill="none" stroke="#000080" stroke-width=".18"/>
<path d="M40.7 56.8h-2.5l-7.6 7.6 7.6 7.6h2.5" fill="none" stroke="#000080" stroke-width=".25"/>
<circle cx="30.6" cy="64.4" r=".47" fill="#000080"/>
<circle cx="30.6" cy="64.4" r=".47" fill="none" stroke="#000080" stroke-width=".18"/>
<path d="M179.9 56.8h-5v2.6M186.3 61.9h13.9M114.1 94.8h-13.9v8.8h-6.3M159.7 94.8h10.1M247 101.1h11.4M247 103.6h11.4" fill="none" stroke="#000080" stroke-width=".25"/>
<circle cx="174.8" cy="59.3" r=".48" fill="#000080"/>
<circle cx="174.8" cy="59.3" r=".48" fill="none" stroke="#000080" stroke-width=".18"/>
<path d="M186.3 56.8h13.9M186.3 59.4h13.9M30.6 64.4h20.2" fill="none" stroke="#000080" stroke-width=".25"/>
<circle cx="30.6" cy="64.4" r=".47" fill="#000080"/>
<circle cx="30.6" cy="64.4" r=".47" fill="none" stroke="#000080" stroke-width=".18"/>
<circle cx="50.8" cy="64.4" r=".49" fill="#000080"/>
<circle cx="50.8" cy="64.4" r=".49" fill="none" stroke="#000080" stroke-width=".18"/>
<g fill="none" stroke="#00f" stroke-width=".25">
<path d="M88.1 103.1l2.2 .5"/>
<circle cx="88.3" cy="102.3" r=".47"/>
<circle cx="88.3" cy="104.9" r=".46"/>
<circle cx="90.8" cy="103.6" r=".47"/>
</g>
<path d="M85.3 102.4h2.5M85.3 104.9h2.5M91.3 103.6h2.6" fill="none" stroke="#000" stroke-width=".25"/>
<path d="M114.1 97.3h-12.6v15.2h-19v-7.6h2.8" fill="none" stroke="#000080" stroke-width=".25"/>
<circle cx="82.5" cy="112.4" r=".48" fill="#000080"/>
<circle cx="82.5" cy="112.4" r=".48" fill="none" stroke="#000080" stroke-width=".18"/>
<path d="M82.5 102.4h2.8" fill="none" stroke="#000080" stroke-width=".25"/>
<g font-size="3.2">
<text x="221.4" y="187.6">Title:</text>
<text x="221.4" y="191.4">Drawn:</text>
<text x="246.2" y="191.4">Revision:</text>
<text x="269" y="187.6">SKU:</text>
<text x="269" y="191.4">Size:</text>
<text x="221.4" y="194.9">Page:</text>
<text x="246.2" y="195.2">Date:</text>
<text x="269" y="195.2">Time:</text>
</g>
<text font-size="3.2" fill="#630" x="280.4" y="191.2">A4</text>
<g font-size="2.8" fill="#630">
<text x="260.9" y="191.3">V1.0</text>
<text x="277.3" y="194.9">14:32:34</text>
</g>
<g font-size="2.5" fill="#630">
<text x="232.1" y="191.3">lfwag-CD</text>
<text x="233.3" y="194.9">1 of 1</text>
</g>
<g font-size="2.3">
<text x="38.5" y="12.1">1</text>
<text x="111.3" y="12.1">2</text>
<text x="184.1" y="12.1">3</text>
<text x="256.8" y="12.1">4</text>
<text x="4.4" y="34.8">A</text>
<text x="290.4" y="34.8">A</text>
<text x="4.5" y="82.9">B</text>
<text x="262.7" y="81.6">4</text>
<text x="290.5" y="82.9">B</text>
<text x="262.7" y="89.2">1</text>
<text x="262.7" y="86.7">2</text>
<text x="262.7" y="84.2">3</text>
<text x="262.7" y="101.8">1</text>
<text x="262.7" y="104.4">2</text>
<text x="4.5" y="130.9">C</text>
<text x="290.5" y="130.9">C</text>
<text x="4.4" y="178.9">D</text>
<text x="290.4" y="178.9">D</text>
<text x="38.5" y="199.2">1</text>
<text x="111.3" y="199.2">2</text>
<text x="184.1" y="199.2">3</text>
<text x="256.8" y="199.2">4</text>
</g>
<g font-size="2.3" fill="#800000">
<text x="170.3" y="20.9">3V3</text>
<text x="94" y="24.7">VCC</text>
<text x="155.1" y="24.7">3V3</text>
<text x="87.5" y="87.9">Y1</text>
<text x="86.2" y="95.5">27.12M</text>
<text x="193.1" y="99.3">3V3</text>
<text x="210.4" y="96.8">VCC</text>
<text x="75.5" y="103.1">3V3</text>
<text x="193.1" y="118.3">3V3</text>
<text x="210.4" y="115.7">VCC</text>
<text x="118.4" y="125.9">3V3</text>
<text x="126" y="125.9">3V3</text>
<text x="142.5" y="125.9">3V3</text>
<text x="150.1" y="125.9">3V3</text>
</g>
<g font-size="2.3" fill="#000080">
<text x="158.4" y="29.8">C3</text>
<text x="173.1" y="29.8">1K</text>
<text x="173.1" y="27.3">R9</text>
<text x="96.6" y="35.1">4.7uF</text>
<text x="97.4" y="30">C1</text>
<text x="106.8" y="34.6">100nF</text>
<text x="106.8" y="32">C4</text>
<text x="149.8" y="35.1">4.7uF</text>
<text x="150.6" y="30">C2</text>
<text x="158.4" y="34.8">100nF</text>
<text x="59.4" y="53.6">C5</text>
<text x="116.6" y="50">U2</text>
<text x="128" y="50">PN5321</text>
<text x="38.1" y="56.3">R6</text>
<text x="45.8" y="56.3">1R</text>
<text x="50.8" y="58.8">C6</text>
<text x="69.8" y="58.8">C7</text>
<text x="177.4" y="58.8">R1</text>
<text x="177.4" y="56.3">R13</text>
<text x="185" y="58.8">10K</text>
<text x="185" y="56.3">20K</text>
<text x="50.8" y="63.9">220pF</text>
<text x="59.4" y="61.6">22pF</text>
<text x="69.8" y="63.9">220pF</text>
<text x="83.7" y="61.4">L2</text>
<text x="95.1" y="61.4">560nH</text>
<text x="177.4" y="61.4">R2</text>
<text x="185" y="61.4">NC</text>
<text x="38.1" y="71.5">R10</text>
<text x="45.8" y="71.5">1R</text>
<text x="50.8" y="71.5">220pF</text>
<text x="50.8" y="66.4">C8</text>
<text x="59.4" y="68.7">C10</text>
<text x="69.8" y="71.5">220pF</text>
<text x="69.8" y="66.4">C9</text>
<text x="83.7" y="66.4">L3</text>
<text x="95.1" y="66.4">560nH</text>
<text x="59.4" y="76.8">22pF</text>
<text x="83.7" y="74">C11</text>
<text x="90" y="74">100nF</text>
<text x="100.9" y="77.9">R3</text>
<text x="71.1" y="80.3">R4</text>
<text x="77.4" y="80.3">2.7K</text>
<text x="83.7" y="80.3">C12</text>
<text x="90" y="80.3">1nF</text>
<text x="100.9" y="80.3">1K</text>
<text x="73.6" y="85.4">C13</text>
<text x="79.9" y="85.4">22pF</text>
<text x="266" y="87.9">IIC</text>
<text x="266" y="84.2">J2</text>
<text x="73.6" y="95.5">C14</text>
<text x="79.9" y="95.5">22pF</text>
<text x="87.8" y="101">K1</text>
<text x="260.9" y="98">J3</text>
<text x="202.6" y="112">NMOS</text>
<text x="202.6" y="109.4">Q1</text>
<text x="260.9" y="108.2">NC</text>
<text x="121.4" y="131.2">C15</text>
<text x="129.3" y="130.9">C16</text>
<text x="145.7" y="130.9">C17</text>
<text x="153.3" y="130.9">C18</text>
<text x="202.6" y="130.9">NMOS</text>
<text x="202.6" y="128.4">Q2</text>
<text x="120.6" y="136.2">4.7uF</text>
<text x="129.3" y="136">100nF</text>
<text x="145.7" y="136">100nF</text>
<text x="153.3" y="136">100nF</text>
<text x="12.3" y="168.1">MH1</text>
<text x="28.8" y="168.1">MH2</text>
<text x="45.3" y="168.1">MH3</text>
<text x="61.7" y="168.1">MH4</text>
<text x="14.1" y="180.2">FD1</text>
<text x="20.4" y="180.2">FD2</text>
</g>
<g font-size="2.1" fill="#630">
<text x="230.8" y="187.1">Gravity: I2C &amp; UART NFC Module</text>
<text x="276.8" y="187.1">DFR0231-H</text>
</g>
<g font-size="1.8" fill="#800000">
<text x="104" y="53.9">GND</text>
<text x="162.2" y="53.9">VCC</text>
<text x="104" y="58.9">GND</text>
<text x="162.2" y="56.4">3V3</text>
<text x="192.6" y="58.9">VCC</text>
<text x="192.6" y="56.4">GND</text>
<text x="104" y="64">3V3</text>
<text x="192.6" y="61.5">3V3</text>
<text x="104" y="69.1">GND</text>
<text x="104" y="71.6">3V3</text>
<text x="104" y="81.7">GND</text>
<text x="162.2" y="81.7">SCK</text>
<text x="247" y="80.4">VCC</text>
<text x="247" y="83">GND</text>
<text x="162.2" y="86.7">MOSI/SDA/TX</text>
<text x="162.2" y="89.3">NSS/SCL/RX</text>
<text x="162.2" y="84.2">MISO</text>
<text x="247" y="85.5">SCL</text>
<text x="247" y="88">SDA</text>
<text x="104" y="94.4">I0</text>
<text x="162.2" y="94.4">IRQ</text>
<text x="104" y="96.9">I1</text>
<text x="104" y="99.4">GND</text>
<text x="162.2" y="99.4">3V3</text>
<text x="247" y="100.7">IRQ</text>
<text x="247" y="103.2">GND</text>
<text x="215.3" y="112.1">SDA</text>
<text x="215.3" y="131">SCL</text>
</g>
<g font-size="1.8">
<text x="114.4" y="53.9">1</text>
<text x="158.4" y="53.9">40</text>
<text x="114.4" y="56.4">2</text>
<text x="114.4" y="58.9">3</text>
<text x="117.1" y="54.9">DVSS</text>
<text x="117.1" y="57.4">LOADMOD</text>
<text x="117.1" y="59.9">TVSS1</text>
<text x="148.7" y="59.9">RSTPD_N</text>
<text x="151.3" y="57.4">DVDD</text>
<text x="151.8" y="54.9">VBAT</text>
<text x="158.4" y="58.9">38</text>
<text x="158.4" y="56.4">39</text>
<text x="114.4" y="61.5">4</text>
<text x="114.4" y="64">5</text>
<text x="117.1" y="62.5">TX1</text>
<text x="117.1" y="65">TVDD</text>
<text x="151.6" y="62.5">SVDD</text>
<text x="151.7" y="65">SIGIN</text>
<text x="158.4" y="61.5">37</text>
<text x="158.4" y="64">36</text>
<text x="114.4" y="66.5">6</text>
<text x="114.4" y="69.1">7</text>
<text x="114.4" y="71.6">8</text>
<text x="117.1" y="67.6">TX2</text>
<text x="117.1" y="70.1">TVSS2</text>
<text x="145.8" y="70.1">P34/SIC_CLK</text>
<text x="149.9" y="67.6">SIGOUT</text>
<text x="158.4" y="71.6">33</text>
<text x="158.4" y="69.1">34</text>
<text x="158.4" y="66.5">35</text>
<text x="113.5" y="76.7">10</text>
<text x="114.4" y="74.1">9</text>
<text x="117.1" y="72.6">AVDD</text>
<text x="117.1" y="75.1">VMID</text>
<text x="117.1" y="77.7">RX</text>
<text x="153.8" y="77.7">P31</text>
<text x="153.8" y="75.1">P32</text>
<text x="153.8" y="72.6">P33</text>
<text x="158.4" y="76.7">31</text>
<text x="158.4" y="74.1">32</text>
<text x="113.6" y="81.7">11</text>
<text x="117.1" y="82.7">AVSS</text>
<text x="149.7" y="82.7">P72/SCK</text>
<text x="158.4" y="81.7">30</text>
<text x="113.5" y="84.2">12</text>
<text x="113.5" y="86.7">13</text>
<text x="113.5" y="89.3">14</text>
<text x="117.1" y="85.2">AUX1</text>
<text x="117.1" y="87.8">AUX2</text>
<text x="140.4" y="87.8">MOSI/SDA/HSU_TX</text>
<text x="148.7" y="85.2">P71/MISO</text>
<text x="158.4" y="89.3">27</text>
<text x="158.4" y="86.7">28</text>
<text x="158.4" y="84.2">29</text>
<text x="113.5" y="91.8">15</text>
<text x="113.5" y="94.4">16</text>
<text x="117.1" y="90.3">XTAL1</text>
<text x="117.1" y="92.8">XTAL2</text>
<text x="117.1" y="95.4">I0</text>
<text x="138.7" y="90.3">NSS/P50_SCL/HSI_RX</text>
<text x="147.3" y="92.8">RSTOUT_N</text>
<text x="150.1" y="95.4">P70/IRQ</text>
<text x="158.4" y="94.4">25</text>
<text x="158.4" y="91.8">26</text>
<text x="113.5" y="96.9">17</text>
<text x="113.5" y="99.4">18</text>
<text x="113.5" y="101.9">19</text>
<text x="117.1" y="97.9">I1</text>
<text x="117.1" y="100.4">TESTEN</text>
<text x="144.9" y="97.9">P30/UART_RX</text>
<text x="151.6" y="100.4">PVDD</text>
<text x="158.4" y="101.9">22</text>
<text x="158.4" y="99.4">23</text>
<text x="158.4" y="96.9">24</text>
<text x="113.5" y="104.5">20</text>
<text x="117.1" y="103">P35</text>
<text x="117.1" y="105.5">NC</text>
<text x="154" y="105.5">NC</text>
<text x="154" y="103">NC</text>
<text x="158.4" y="104.5">21</text>
</g>
<text font-size="1.6" fill="#630" x="254.8" y="194.8">2019/7/10</text>
<g font-size=".2" fill="#800000">
<text x="81.7" y="64.5">GND</text>
<text x="78.9" y="74.6">GND</text>
<text x="68.8" y="85.9">GND</text>
<text x="76.4" y="91.1">GND</text>
<text x="95.1" y="91.1">GND</text>
<text x="68.8" y="96.1">GND</text>
</g>
</svg>
